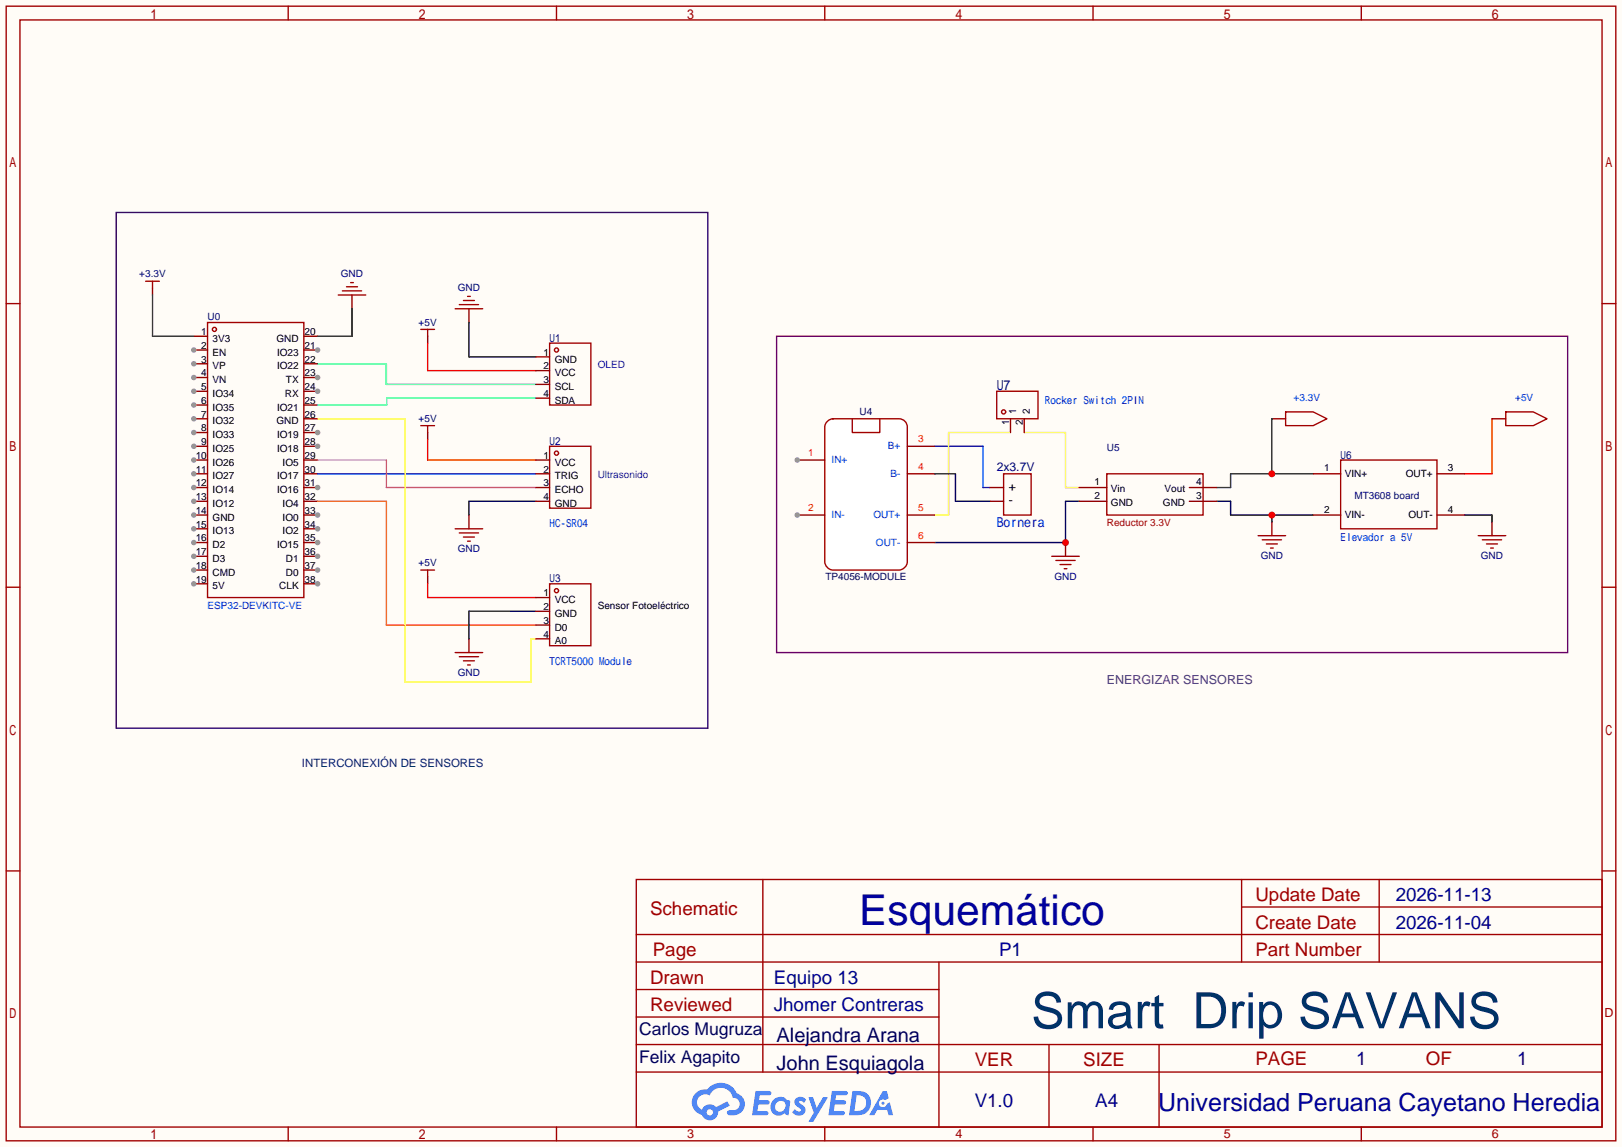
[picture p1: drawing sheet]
<svg xmlns="http://www.w3.org/2000/svg" width="299mm" height="212mm" viewBox="0 0 299 212" stroke-linecap="round" stroke-linejoin="round" font-family="sans-serif">
<path d="M0 0h299.5v211.8h-299.5z" fill="#fffcf7"/>
<g fill="none" stroke="#a10000" stroke-width=".25">
<path d="M1.1 1.1h297.2v209.6h-297.2zM3.7 3.7h292.1v204.5h-292.1zM53.2 1.1v2.6M102.7 1.1v2.6M152.3 1.1v2.6M201.8 1.1v2.6M251.3 1.1v2.6M1.1 56.1h2.6M295.8 56.1h2.5M1.1 108.5h2.6M295.8 108.5h2.5M1.1 160.8h2.6"/>
<path d="M117.5 162.4h178.3v45.8h-178.3zM117.5 177.7h178.3M117.5 172.6h178.3M140.8 162.4v35.6M173.4 177.7v30.5M229.2 162.4v15.3M229.2 167.5h66.6M254.6 162.4v15.3M295.8 160.8h2.5M117.5 182.8h55.9M117.5 198h178.3M117.5 192.9h178.3"/>
<path d="M117.5 187.8h55.9M193.7 192.9v15.3M214 192.9v15.3M53.2 208.2v2.5M102.7 208.2v2.5M152.3 208.2v2.5M201.8 208.2v2.5M251.3 208.2v2.5"/>
</g>
<g fill="#5487ff">
<path d="M147 202.8a1.3 1.3 0 0 1 1.8 .3l-.4 .6a.54 .54 0 0 0-.9-.2l.1 .2a1.58 1.58 0 0 1 1.1 1.6 1.43 1.43 0 0 1-2.5 .1l.6-.6a.64 .64 0 0 0 .5 .5 .64 .64 0 0 0 .6-.3l-.1-.2a1.6 1.6 0 0 1-1.1-1.6z"/>
<path d="M149.3 202.7h.8l.7 1.9 1.2-1.9h.9l-2.7 4.5h-.9l.9-1.7z"/>
<path d="M139.5 201.5h1.6a1.31 1.31 0 0 1 1.3 .2 .4 .4 0 0 1-.4 .6h-1.7l-.2 .9h1.7a.4 .4 0 0 1 .3 .4 .4 .4 0 0 1-.4 .4h-1.7l-.2 1.2h.9a1.23 1.23 0 0 1 1.1 .2 .39 .39 0 0 1-.3 .6h-2.6z"/>
<path d="M153.6 201.5h1.6a1.32 1.32 0 0 1 1.3 .2 .39 .39 0 0 1-.4 .6h-1.7l-.2 .9h1.7a.4 .4 0 0 1 .3 .4 .4 .4 0 0 1-.4 .4h-1.7l-.1 1.2h.8a1.23 1.23 0 0 1 1.1 .2 .39 .39 0 0 1-.3 .6h-2.6z"/>
<path d="M163 201.5h.7l.4 1.3-.7 .4a.75 .75 0 0 0-1.1 .3 .75 .75 0 0 0 .5 1 .75 .75 0 0 0 1-.6l.5-.3 .6 2.4h-.9l-.2-1h-1.8l-.6 1h-.9z"/>
<path d="M157.4 201.5l-.6 4.5h1.4a2.27 2.27 0 0 0 2.6-2.3 2.27 2.27 0 0 0-2.7-2.2zM158.2 202.3a1.5 1.5 0 0 1 1.8 1.5 1.5 1.5 0 0 1-2 1.4h-.3z"/>
<path d="M142.8 203.1a1.62 1.62 0 0 0-.4 2.1 1.62 1.62 0 0 0 2.1 .7l.3-.3 .4 .3 .4 .1 .3-2.5-.2-.3h-.4a1.58 1.58 0 0 0-2.5-.1zM143.4 203.6a.99 .99 0 0 1 1.6 .3 .99 .99 0 0 1-.8 1.4 .94 .94 0 0 1-1.1-.5 .94 .94 0 0 1 .3-1.2z"/>
<path d="M128.4 201.9a2.37 2.37 0 0 0 1.2 4 1.54 1.54 0 0 0 1.8 1 1.54 1.54 0 0 0 1.2-1.6l2.1-1.1-.4-.8-2.1 1.1a1.57 1.57 0 0 0-2.6 .4 1.5 1.5 0 0 1-.7-2.1 1.5 1.5 0 0 1 2.1-.5 2.23 2.23 0 0 1 2.3-1.4 2.23 2.23 0 0 1 2 1.8 1.16 1.16 0 0 1 1.3 1.1 1.16 1.16 0 0 1-1.1 1.3h-.7a.47 .47 0 0 0-.6 .3 .47 .47 0 0 0 .4 .6 2.23 2.23 0 0 0 2.3-.7 2.23 2.23 0 0 0 .4-2.3 2.16 2.16 0 0 0-1.3-1.1 3.2 3.2 0 0 0-5.4-.7l-1.2 .1zM130.5 205.4a.58 .58 0 0 1 1.1 0 .58 .58 0 0 1-1.1 0z"/>
<circle cx="163" cy="203.8" r=".28"/>
</g>
<g fill="none" stroke="#a10000" stroke-width=".25">
<path d="M38.3 59.6h17.8v50.8h-17.8z"/>
<circle cx="39.6" cy="60.8" r=".38"/>
</g>
<path d="M35.8 62.1h2.5M35.8 64.6h2.5" fill="none" stroke="#870000" stroke-width=".25"/>
<circle cx="35.8" cy="64.6" r=".51" fill="#999"/>
<path d="M35.8 67.2h2.5" fill="none" stroke="#870000" stroke-width=".25"/>
<circle cx="35.8" cy="67.2" r=".51" fill="#999"/>
<path d="M35.8 69.7h2.5" fill="none" stroke="#870000" stroke-width=".25"/>
<circle cx="35.8" cy="69.7" r=".51" fill="#999"/>
<path d="M35.8 72.3h2.5" fill="none" stroke="#870000" stroke-width=".25"/>
<circle cx="35.8" cy="72.3" r=".51" fill="#999"/>
<path d="M35.8 74.8h2.5" fill="none" stroke="#870000" stroke-width=".25"/>
<circle cx="35.8" cy="74.8" r=".51" fill="#999"/>
<path d="M35.8 77.3h2.5" fill="none" stroke="#870000" stroke-width=".25"/>
<circle cx="35.8" cy="77.3" r=".51" fill="#999"/>
<path d="M35.8 79.9h2.5" fill="none" stroke="#870000" stroke-width=".25"/>
<circle cx="35.8" cy="79.9" r=".51" fill="#999"/>
<path d="M35.8 82.4h2.5" fill="none" stroke="#870000" stroke-width=".25"/>
<circle cx="35.8" cy="82.4" r=".51" fill="#999"/>
<path d="M35.8 85h2.5" fill="none" stroke="#870000" stroke-width=".25"/>
<circle cx="35.8" cy="85" r=".51" fill="#999"/>
<path d="M35.8 87.5h2.5" fill="none" stroke="#870000" stroke-width=".25"/>
<circle cx="35.8" cy="87.5" r=".51" fill="#999"/>
<path d="M35.8 90h2.5" fill="none" stroke="#870000" stroke-width=".25"/>
<circle cx="35.8" cy="90" r=".51" fill="#999"/>
<path d="M35.8 92.6h2.5" fill="none" stroke="#870000" stroke-width=".25"/>
<circle cx="35.8" cy="92.6" r=".51" fill="#999"/>
<path d="M35.8 95.1h2.5" fill="none" stroke="#870000" stroke-width=".25"/>
<circle cx="35.8" cy="95.1" r=".51" fill="#999"/>
<path d="M35.8 97.7h2.5" fill="none" stroke="#870000" stroke-width=".25"/>
<circle cx="35.8" cy="97.7" r=".51" fill="#999"/>
<path d="M35.8 100.2h2.5" fill="none" stroke="#870000" stroke-width=".25"/>
<circle cx="35.8" cy="100.2" r=".51" fill="#999"/>
<path d="M35.8 102.7h2.5" fill="none" stroke="#870000" stroke-width=".25"/>
<circle cx="35.8" cy="102.7" r=".51" fill="#999"/>
<path d="M35.8 105.3h2.5" fill="none" stroke="#870000" stroke-width=".25"/>
<circle cx="35.8" cy="105.3" r=".51" fill="#999"/>
<path d="M35.8 107.8h2.5" fill="none" stroke="#870000" stroke-width=".25"/>
<circle cx="35.8" cy="107.8" r=".51" fill="#999"/>
<path d="M56.1 62.1h2.5M56.1 64.6h2.5" fill="none" stroke="#870000" stroke-width=".25"/>
<circle cx="58.6" cy="64.6" r=".51" fill="#999"/>
<path d="M56.1 67.2h2.5M56.1 69.7h2.5" fill="none" stroke="#870000" stroke-width=".25"/>
<circle cx="58.6" cy="69.7" r=".51" fill="#999"/>
<path d="M56.1 72.3h2.5" fill="none" stroke="#870000" stroke-width=".25"/>
<circle cx="58.6" cy="72.3" r=".51" fill="#999"/>
<path d="M56.1 74.8h2.5M56.1 77.3h2.5M56.1 79.9h2.5" fill="none" stroke="#870000" stroke-width=".25"/>
<circle cx="58.6" cy="79.9" r=".51" fill="#999"/>
<path d="M56.1 82.4h2.5" fill="none" stroke="#870000" stroke-width=".25"/>
<circle cx="58.6" cy="82.4" r=".51" fill="#999"/>
<path d="M56.1 85h2.5M56.1 87.5h2.5M56.1 90h2.5" fill="none" stroke="#870000" stroke-width=".25"/>
<circle cx="58.6" cy="90" r=".51" fill="#999"/>
<path d="M56.1 92.6h2.5M56.1 95.1h2.5" fill="none" stroke="#870000" stroke-width=".25"/>
<circle cx="58.6" cy="95.1" r=".51" fill="#999"/>
<path d="M56.1 97.7h2.5" fill="none" stroke="#870000" stroke-width=".25"/>
<circle cx="58.6" cy="97.7" r=".51" fill="#999"/>
<path d="M56.1 100.2h2.5" fill="none" stroke="#870000" stroke-width=".25"/>
<circle cx="58.6" cy="100.2" r=".51" fill="#999"/>
<path d="M56.1 102.7h2.5" fill="none" stroke="#870000" stroke-width=".25"/>
<circle cx="58.6" cy="102.7" r=".51" fill="#999"/>
<path d="M56.1 105.3h2.5" fill="none" stroke="#870000" stroke-width=".25"/>
<circle cx="58.6" cy="105.3" r=".51" fill="#999"/>
<path d="M56.1 107.8h2.5" fill="none" stroke="#870000" stroke-width=".25"/>
<circle cx="58.6" cy="107.8" r=".51" fill="#999"/>
<path d="M58.6 87.5h40.3M172.6 82.4h8.9v7.6h1.3" fill="none" stroke="#00f" stroke-width=".25"/>
<path d="M28.2 53.2v1.3M65 54.5v2.5M86.6 57v2.6M79 62.1v1.3M79 79.9v1.3M86.6 95.1v2.6M234.8 96.4v2.5M275.5 96.4v2.5M79 106.6v1.2M86.6 118v2.5M196.7 100.2v2.5" fill="none" stroke="#870000" stroke-width=".25"/>
<g fill="none" stroke="#a10000" stroke-width=".25">
<path d="M26.9 51.9h2.5M28.2 51.9v1.3M62.4 54.5h5.1M63.2 53.7h3.6M64 53h2M64.7 52.2h.5M84 57h5.1M84.8 56.3h3.6M85.6 55.5h2M86.3 54.7h.5M77.7 60.8h2.5M77.7 78.6h2.5"/>
<path d="M79 60.8v1.3M79 78.6v1.3M84 97.7h5.1M84.8 98.4h3.6M85.6 99.2h2M86.3 99.9h.5M232.3 98.9h5.1M233 99.7h3.6M272.9 98.9h5.1M273.7 99.7h3.5M77.7 105.3h2.5M79 105.3v1.3"/>
<path d="M194.2 102.7h5.1M194.9 103.5h3.6M195.7 104.3h2M196.5 105h.5M233.8 100.5h2M234.6 101.2h.5M274.4 100.5h2.1M275.2 101.2h.5M84 120.5h5.1M84.8 121.3h3.6M85.6 122h2M86.3 122.8h.5"/>
</g>
<path d="M58.6 85h12.7v5h27.6" fill="none" stroke="#f0f" stroke-width=".25"/>
<path d="M58.6 67.2h12.7v3.8h27.6" fill="none" stroke="#0f0" stroke-width=".25"/>
<path d="M98.9 73.5h-27.5v1.3h-12.8" fill="none" stroke="#0ff" stroke-width=".25"/>
<path d="M28.2 54.5v7.6h7.6" fill="none" stroke="#090" stroke-width=".25"/>
<path d="M65 57v5.1h-6.4M86.6 59.6v6.3h12.3M98.9 92.6h-12.3v2.5M199.3 92.6h-2.6v7.6h-24.1" fill="none" stroke="#000" stroke-width=".25"/>
<path d="M79 63.4v5.1h19.9M79 81.2v3.8h19.9" fill="none" stroke="#f00" stroke-width=".25"/>
<path d="M58.6 92.6h12.7v22.8h27.6" fill="none" stroke="#f60" stroke-width=".25"/>
<path d="M189.1 79.9h7.6v10.1h2.6" fill="none" stroke="#ff0" stroke-width=".25"/>
<circle cx="196.7" cy="100.2" r=".63" fill="#c00"/>
<path d="M275.5 77.3v10.2h-5.1" fill="none" stroke="#f00" stroke-width=".25"/>
<path d="M270.4 95.1h5.1v1.3" fill="none" stroke="#000" stroke-width=".25"/>
<path d="M186.6 79.9h-11.5v15.2h-2.5" fill="none" stroke="#ff0" stroke-width=".25"/>
<path d="M234.8 77.3h2.6M275.5 77.3h2.5" fill="none" stroke="#870000" stroke-width=".25"/>
<path d="M237.4 76.1h5l2.6 1.2-2.6 1.3h-5zM278 76.1h5.1l2.5 1.2-2.5 1.3h-5.1z" fill="none" stroke="#a10000" stroke-width=".25"/>
<path d="M234.8 77.3v10.2M242.4 87.5h-15.2v2.5h-2.5" fill="none" stroke="#060" stroke-width=".25"/>
<circle cx="234.8" cy="87.5" r=".63" fill="#c00"/>
<path d="M224.7 92.6h2.5v2.5h15.2M234.8 95.1v1.3" fill="none" stroke="#000" stroke-width=".25"/>
<circle cx="234.8" cy="95.1" r=".63" fill="#c00"/>
<path d="M182.8 92.6h2.5M182.8 90h2.5M242.4 87.5h5.1M242.4 95.1h5.1M265.3 87.5h5.1M265.3 95.1h5.1" fill="none" stroke="#870000" stroke-width=".25"/>
<path d="M185.3 87.5h5.1v7.6h-5.1zM247.5 85h17.8v12.7h-17.8z" fill="none" stroke="#a10000" stroke-width=".25"/>
<path d="M79 107.8v2.6h19.9" fill="none" stroke="#f00" stroke-width=".25"/>
<path d="M98.9 112.9h-12.3v5.1" fill="none" stroke="#000" stroke-width=".25"/>
<path d="M58.6 77.3h16.2v48.7h23.2v-8h.9" fill="none" stroke="#ff0" stroke-width=".25"/>
<path d="M152.6 78l.4-.4 .8-.3h12.2a1.52 1.52 0 0 1 1.5 1.6v24.9a1.63 1.63 0 0 1-1.5 1.5h-12.2a1.63 1.63 0 0 1-1.5-1.5v-24.9z" fill="#fff" stroke="#a10000" stroke-width=".25"/>
<path d="M157.4 77.3v2.6h5v-2.6" fill="none" stroke="#a10000" stroke-width=".25"/>
<path d="M147.2 85h5.1" fill="none" stroke="#870000" stroke-width=".25"/>
<circle cx="147.2" cy="85" r=".51" fill="#999"/>
<path d="M147.2 95.1h5.1" fill="none" stroke="#870000" stroke-width=".25"/>
<circle cx="147.2" cy="95.1" r=".51" fill="#999"/>
<g fill="none" stroke="#870000" stroke-width=".25">
<path d="M98.9 65.9h2.6M98.9 68.5h2.6M98.9 71h2.6M98.9 73.5h2.6M186.6 77.3v2.6M189.1 77.3v2.6M98.9 87.5h2.6M98.9 92.6h2.6M98.9 90h2.6M98.9 85h2.6M167.5 82.4h5.1M167.5 87.5h5.1"/>
<path d="M167.5 95.1h5.1M199.3 92.6h5M199.3 90h5M219.6 92.6h5.1M219.6 90h5.1M98.9 110.4h2.6M98.9 112.9h2.6M98.9 115.4h2.6M98.9 118h2.6M167.5 100.2h5.1"/>
</g>
<path d="M172.6 87.5h3.8v5.1h6.4" fill="none" stroke="#000" stroke-width=".25"/>
<g fill="none" stroke="#a10000" stroke-width=".25">
<path d="M101.5 63.4h7.6v11.4h-7.6zM184 72.3h7.6v5h-7.6zM101.5 82.4h7.6v11.5h-7.6zM204.3 87.5h17.8v7.6h-17.8zM101.5 107.8h7.6v11.5h-7.6z"/>
<circle cx="102.7" cy="64.6" r=".38"/>
<circle cx="185.3" cy="76.1" r=".38"/>
<circle cx="102.7" cy="83.7" r=".38"/>
<circle cx="102.7" cy="109.1" r=".38"/>
</g>
<path d="M21.5 39.2h109.2v95.3h-109.2z" fill="none" stroke="#306" stroke-width=".25"/>
<path d="M143.4 62.1h146v58.4h-146z" fill="none" stroke="#606" stroke-width=".25"/>
<text font-size="9.2" fill="#036" x="190.4" y="189.9">Smart Drip SAVANS</text>
<text font-size="7.9" fill="#009" x="158.6" y="170.9">Esquemático</text>
<text font-size="4.6" fill="#000080" x="213.8" y="205.2">Universidad Peruana Cayetano Heredia</text>
<g font-size="3.7" fill="#006">
<text x="143.4" y="192.5">Alejandra Arana</text>
<text x="143.4" y="197.5">John Esquiagola</text>
</g>
<g font-size="3.5" fill="#a00000">
<text x="231.8" y="166.4">Update Date</text>
<text x="120" y="169">Schematic</text>
<text x="231.8" y="171.5">Create Date</text>
<text x="120.5" y="176.6">Page</text>
<text x="231.8" y="176.6">Part Number</text>
<text x="120" y="181.7">Drawn</text>
<text x="120" y="186.7">Reviewed</text>
<text x="180" y="196.9">VER</text>
<text x="200" y="196.9">SIZE</text>
<text x="231.8" y="196.6">PAGE</text>
<text x="263.3" y="196.6">OF</text>
</g>
<g font-size="3.5" fill="#000080">
<text x="257.7" y="166.4">2026-11-13</text>
<text x="257.7" y="171.5">2026-11-04</text>
<text x="184.4" y="176.6">P1</text>
<text x="142.9" y="181.7">Equipo 13</text>
<text x="142.9" y="186.7">Jhomer Contreras</text>
<text x="250.4" y="196.6">1</text>
<text x="280.1" y="196.6">1</text>
<text x="180" y="204.5">V1.0</text>
<text x="202.2" y="204.5">A4</text>
</g>
<g font-size="3.2" fill="#006">
<text x="118" y="191.2">Carlos Mugruza</text>
<text x="118" y="196.3">Felix Agapito</text>
</g>
<text font-size="2.5" fill="#000080" x="184" y="72">U7</text>
<text font-size="2.5" fill="#00f" x="184" y="97.4">Bornera</text>
<text font-size="2.3" fill="#636" x="204.3" y="126.4">ENERGIZAR SENSORES</text>
<g font-size="2.3" fill="#a00000">
<text x="296.2" y="187.8">D</text>
<text x="126.9" y="210.2">3</text>
<text x="176.4" y="210.2">4</text>
<text x="225.9" y="210.2">5</text>
<text x="275.5" y="210.2">6</text>
</g>
<text font-size="2.2" fill="#000080" x="184" y="87">2x3.7V</text>
<g font-size="2.2">
<text x="186.2" y="93.1">-</text>
<text x="186.2" y="90.6">+</text>
</g>
<text font-size="2.1" fill="#036" x="55.8" y="141.7">INTERCONEXIÓN DE SENSORES</text>
<g font-size="2" fill="#000080">
<text x="101.5" y="63.1">U1</text>
<text x="101.5" y="82.2">U2</text>
<text x="247.5" y="84.7">U6</text>
<text x="101.5" y="107.6">U3</text>
</g>
<g font-size="2" fill="#00f">
<text x="192.9" y="74.5">Rocker Switch 2PIN</text>
<text x="101.5" y="97.4">HC-SR04</text>
<text x="247.5" y="99.9">Elevador a 5V</text>
<text x="101.5" y="122.8">TCRT5000 Module</text>
</g>
<g font-size="1.8" fill="#000080">
<text x="25.7" y="51.2">+3.3V</text>
<text x="62.9" y="51.2">GND</text>
<text x="84.5" y="53.8">GND</text>
<text x="38.3" y="59.1">U0</text>
<text x="77.3" y="60.1">+5V</text>
<text x="77.3" y="77.9">+5V</text>
<text x="204.3" y="83.2">U5</text>
<text x="250.1" y="92.1">MT3608 board</text>
<text x="77.3" y="104.6">+5V</text>
<text x="84.5" y="102">GND</text>
<text x="194.7" y="107.1">GND</text>
<text x="232.8" y="103.3">GND</text>
<text x="273.4" y="103.3">GND</text>
<text x="84.5" y="124.9">GND</text>
</g>
<g font-size="1.8">
<text x="37.2" y="61.9">1</text>
<text x="37.2" y="64.4">2</text>
<text x="39.3" y="63.1">3V3</text>
<text x="39.3" y="65.7">EN</text>
<text x="51.1" y="63.1">GND</text>
<text x="51.2" y="65.7">IO23</text>
<text x="56.2" y="61.9">20</text>
<text x="56.2" y="64.4">21</text>
<text x="100.3" y="65.7">1</text>
<text x="37.2" y="67">3</text>
<text x="37.2" y="69.5">4</text>
<text x="39.3" y="68.2">VP</text>
<text x="39.3" y="70.8">VN</text>
<text x="51.2" y="68.2">IO22</text>
<text x="52.8" y="70.8">TX</text>
<text x="56.2" y="67">22</text>
<text x="56.2" y="69.5">23</text>
<text x="100.3" y="68.2">2</text>
<text x="100.3" y="70.8">3</text>
<text x="102.4" y="67">GND</text>
<text x="102.4" y="69.5">VCC</text>
<text x="37.2" y="72">5</text>
<text x="37.2" y="74.6">6</text>
<text x="37.2" y="77.1">7</text>
<text x="39.3" y="73.3">IO34</text>
<text x="39.3" y="75.8">IO35</text>
<text x="51.2" y="75.8">IO21</text>
<text x="52.6" y="73.3">RX</text>
<text x="56.2" y="72">24</text>
<text x="56.2" y="74.6">25</text>
<text x="56.2" y="77.1">26</text>
<text x="100.3" y="73.3">4</text>
<text x="102.4" y="72">SCL</text>
<text x="102.4" y="74.6">SDA</text>
<text x="187.6" y="76.4" transform="rotate(-90 187.6 76.4)">1</text>
<text x="190.1" y="76.4" transform="rotate(-90 190.1 76.4)">2</text>
<text x="37.2" y="79.7">8</text>
<text x="37.2" y="82.2">9</text>
<text x="39.3" y="78.4">IO32</text>
<text x="39.3" y="80.9">IO33</text>
<text x="39.3" y="83.5">IO25</text>
<text x="51.1" y="78.4">GND</text>
<text x="51.2" y="80.9">IO19</text>
<text x="51.2" y="83.5">IO18</text>
<text x="56.2" y="79.7">27</text>
<text x="56.2" y="82.2">28</text>
<text x="186.3" y="78.5" transform="rotate(-90 186.3 78.5)">1</text>
<text x="188.9" y="78.5" transform="rotate(-90 188.9 78.5)">2</text>
<text x="36.1" y="84.7">10</text>
<text x="36.1" y="87.3">11</text>
<text x="36.1" y="89.8">12</text>
<text x="39.3" y="86">IO26</text>
<text x="39.3" y="88.5">IO27</text>
<text x="51.2" y="88.5">IO17</text>
<text x="52.2" y="86">IO5</text>
<text x="56.2" y="84.7">29</text>
<text x="56.2" y="87.3">30</text>
<text x="56.2" y="89.8">31</text>
<text x="100.3" y="84.7">1</text>
<text x="100.3" y="87.3">2</text>
<text x="100.3" y="89.8">3</text>
<text x="102.4" y="86">VCC</text>
<text x="102.4" y="88.5">TRIG</text>
<text x="202" y="89.6">1</text>
<text x="220.9" y="89.6">4</text>
<text x="244.5" y="87">1</text>
<text x="248.3" y="88.1">VIN+</text>
<text x="259.6" y="88.1">OUT+</text>
<text x="267.3" y="87">3</text>
<text x="36.1" y="92.4">13</text>
<text x="36.1" y="94.9">14</text>
<text x="39.3" y="91.1">IO14</text>
<text x="39.3" y="93.6">IO12</text>
<text x="51.2" y="91.1">IO16</text>
<text x="52.2" y="93.6">IO4</text>
<text x="56.2" y="92.4">32</text>
<text x="56.2" y="94.9">33</text>
<text x="100.3" y="92.4">4</text>
<text x="102.4" y="91.1">ECHO</text>
<text x="102.4" y="93.6">GND</text>
<text x="202" y="92.1">2</text>
<text x="205.1" y="93.4">GND</text>
<text x="205.1" y="90.9">Vin</text>
<text x="214.7" y="93.4">GND</text>
<text x="215" y="90.9">Vout</text>
<text x="220.9" y="92.1">3</text>
<text x="244.5" y="94.7">2</text>
<text x="248.3" y="95.7">VIN-</text>
<text x="260" y="95.7">OUT-</text>
<text x="267.3" y="94.7">4</text>
<text x="36.1" y="97.4">15</text>
<text x="36.1" y="100">16</text>
<text x="39.3" y="96.2">GND</text>
<text x="39.3" y="98.7">IO13</text>
<text x="39.3" y="101.2">D2</text>
<text x="51.2" y="101.2">IO15</text>
<text x="52.2" y="96.2">IO0</text>
<text x="52.2" y="98.7">IO2</text>
<text x="56.2" y="97.4">34</text>
<text x="56.2" y="100">35</text>
<text x="36.1" y="102.5">17</text>
<text x="36.1" y="105.1">18</text>
<text x="36.1" y="107.6">19</text>
<text x="39.3" y="103.8">D3</text>
<text x="39.3" y="106.3">CMD</text>
<text x="52.8" y="103.8">D1</text>
<text x="52.8" y="106.3">D0</text>
<text x="56.2" y="102.5">36</text>
<text x="56.2" y="105.1">37</text>
<text x="56.2" y="107.6">38</text>
<text x="39.3" y="108.9">5V</text>
<text x="51.6" y="108.9">CLK</text>
<text x="100.3" y="110.1">1</text>
<text x="100.3" y="112.7">2</text>
<text x="102.4" y="111.4">VCC</text>
<text x="102.4" y="113.9">GND</text>
<text x="110.4" y="112.4">Sensor Fotoeléctrico</text>
<text x="100.3" y="115.2">3</text>
<text x="100.3" y="117.8">4</text>
<text x="102.4" y="116.5">D0</text>
<text x="102.4" y="119">A0</text>
</g>
<g font-size="1.8" fill="#30c">
<text x="110.4" y="68">OLED</text>
<text x="110.4" y="88.3">Ultrasonido</text>
</g>
<g font-size="1.8" fill="#006">
<text x="158.7" y="76.6">U4</text>
<text x="152.4" y="107.1">TP4056-MODULE</text>
</g>
<g font-size="1.8" fill="#00f">
<text x="238.8" y="74.1">+3.3V</text>
<text x="279.7" y="74.1">+5V</text>
<text x="163.9" y="83">B+</text>
<text x="153.5" y="85.5">IN+</text>
<text x="164.4" y="88.1">B-</text>
<text x="153.5" y="95.7">IN-</text>
<text x="161.3" y="95.7">OUT+</text>
<text x="161.7" y="100.8">OUT-</text>
<text x="38.3" y="112.4">ESP32-DEVKITC-VE</text>
</g>
<g font-size="1.8" fill="#f00">
<text x="169.5" y="81.7">3</text>
<text x="149.2" y="84.2">1</text>
<text x="169.5" y="86.8">4</text>
<text x="149.2" y="94.4">2</text>
<text x="169.5" y="94.4">5</text>
<text x="169.5" y="99.5">6</text>
</g>
<text font-size="1.8" fill="#a00000" x="204.3" y="97.2">Reductor 3.3V</text>
</svg>
